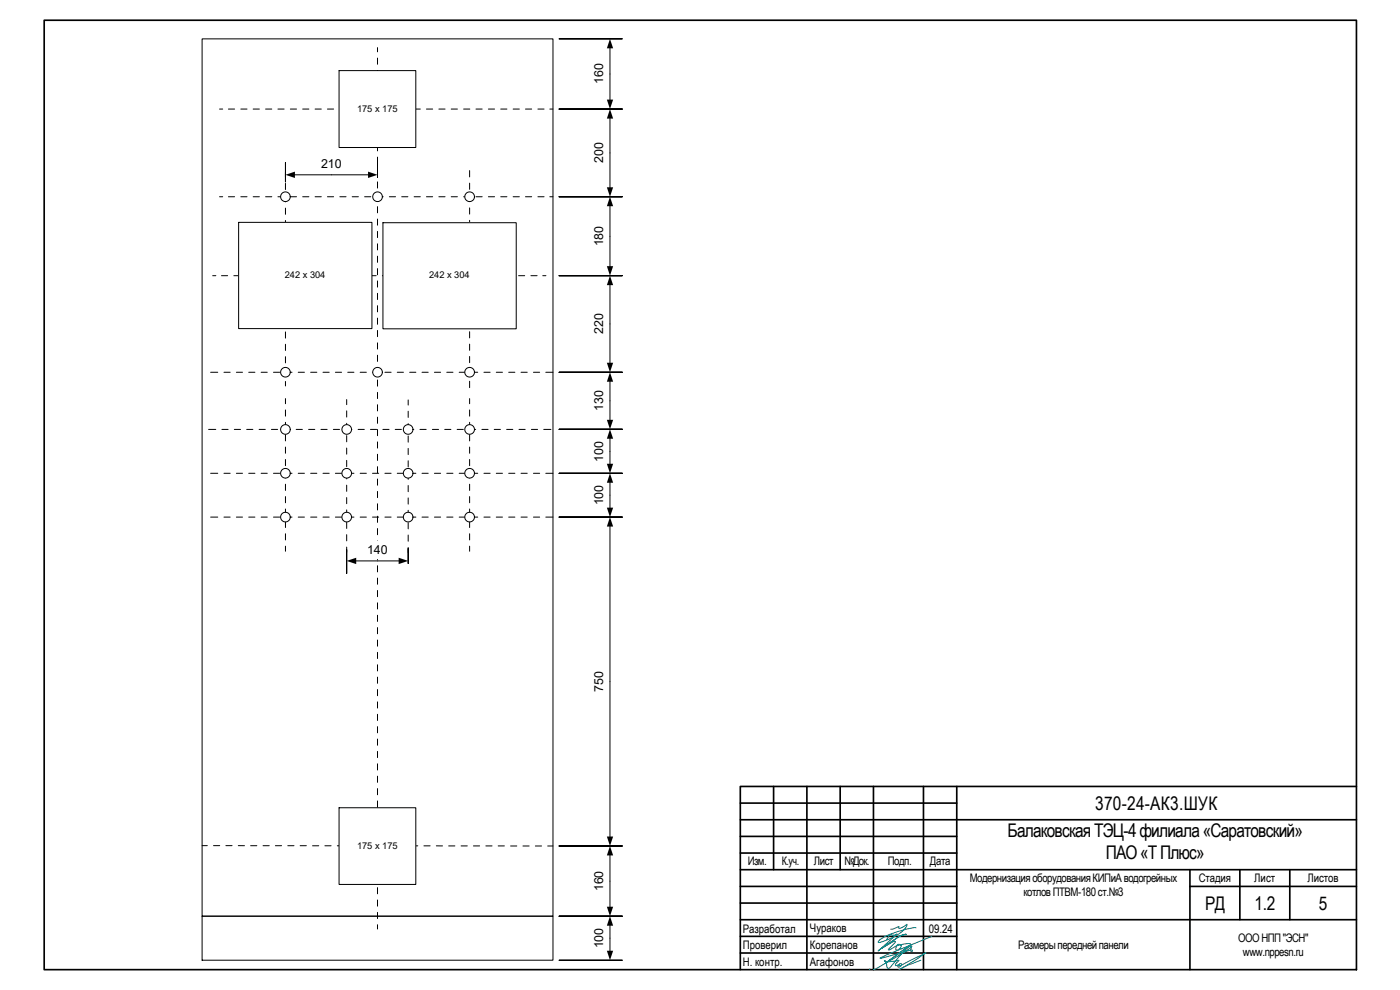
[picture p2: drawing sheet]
<svg xmlns="http://www.w3.org/2000/svg" width="420mm" height="297mm" viewBox="0 0 420 297" stroke-linecap="round" stroke-linejoin="round" font-family="sans-serif">
<g fill="none" stroke="#000" stroke-width=".5">
<path d="M13.3 6.1h393.8v284.8h-393.8zM232.2 236v24.9M242.2 236v54.9M252.1 236v24.9M262.1 236v54.9M277.1 236v54.9M287.1 236v54.9M407.1 236h-184.9v54.9M222.2 246h184.9M222.2 241h64.9M222.2 251h64.9M222.2 255.9h64.9"/>
<path d="M222.2 260.9h184.9M222.2 266h64.9M222.2 271h64.9M357.1 260.9v30M357.1 266h50M372.1 260.9v15M387.1 260.9v15M407.1 275.9h-184.9M222.2 285.9h64.9M222.2 280.9h64.9"/>
</g>
<path d="M274.9 278.4a22.7 22.7 0 0 0-11.2 3.9l-.1 .5a14.5 14.5 0 0 0 8.4-4.7l.2-.8-2.1 1.3a.29 .29 0 0 1-.4-.2 .29 .29 0 0 1 .1-.4l-2.5 .8M261.1 290.7l-.1 .3M269.8 291l4.7-2.8 3.4-2.4-5.4 2.8a3.8 3.8 0 0 1-2.6 1 .37 .37 0 0 1 .3-.5 .37 .37 0 0 1 .4 .5 .6 .6 0 0 1-.4 .6 .6 .6 0 0 1-.7-.3l.3-.4-.9 .3a.54 .54 0 0 1-.2-.6 .54 .54 0 0 1 .5-.4 .51 .51 0 0 0 .5-.7h-.1a7.5 7.5 0 0 1-4.2 .2l.1-.1a1.25 1.25 0 0 1 .6 1.5 .57 .57 0 0 0 .3 .8 .57 .57 0 0 0 .7-.2l1.5-1.8a14.9 14.9 0 0 1 4.9-4.7v.3l-3.2 2.3-8.2 4.6M276.4 288.1l-3.8 1.4-2.8 1.5M279.6 281l-15.5 6.5 .2 .1 9.1-2.6 .5 .2-.2 .3-.3-.1-.2-.3 .3-.6a.49 .49 0 0 0-.1-.5 .49 .49 0 0 0-.5-.1l-7.1 5 7.5-5.7-.6-.1-3.4 .5a.62 .62 0 0 1 1-.1 .62 .62 0 0 1-.2 1l-1 .6-.3-.4 .3-1-2.1 1.3h-.4l2.1-2.2v-.3l-.2-.1-3.9 2.1 5.4-3.6 1.9-.6-1.9 .6-6.5 4.4 5.7-5.1-1.1 .4-.9-.3-1.1 1.6" fill="none" stroke="#008080" stroke-width=".3"/>
<g fill="none" stroke="#000" stroke-width=".3">
<path d="M113.3 14.3v1.3M113.3 17.4v1.9M113.3 21.1v1.9M113.3 24.8v1.9M113.3 28.6v1.8M113.3 32.3v1.8M113.3 36v1.8M113.3 39.7v1.9M65.9 59h.9M68.5 59h1.9M72.3 59h1.8M76 59h1.8"/>
<path d="M79.7 59h1.9M83.4 59h1.9M85.7 51.8v1.3M85.7 55v1.9M85.7 58.7v1.9M87.1 59h1.9M90.8 59h1.9M94.6 59h1.8M98.3 59h1.8M102 59h1.9M105.7 59h1.9M109.4 59h1.9"/>
<path d="M113.1 59h1.9M113.3 43.4v1.9M113.3 47.1v1.9M113.3 50.9v1.8M113.3 54.6v1.8M113.3 58.3v1.8M116.8 59h1.9M120.6 59h1.8M124.3 59h1.8M128 59h1.8M131.7 59h1.9M135.4 59h1.9"/>
<path d="M139.1 59h1.9M140.9 51.2v1.9M140.9 54.9v1.9M140.9 58.7v1.8M142.8 59h1.9M146.6 59h1.8M150.3 59h1.8M154 59h1.9M157.7 59h1.9M161.4 59h1.9M165 59h1M85.7 62.4v1.9"/>
<path d="M85.7 66.1v1.9M85.7 69.9v1.8M85.7 73.6v1.8M85.7 77.3v1.9M113.3 62v1.9M113.3 65.7v1.9M113.3 69.4v1.9M113.3 73.2v1.8M113.3 76.9v1.8M140.9 62.4v1.8M140.9 66.1v1.8M140.9 69.8v1.9"/>
<path d="M140.9 73.5v1.9M140.9 77.2v1.9M63.8 82.7h1M66.5 82.7h1.8M70.2 82.7h1.8M73.9 82.7h1.8M77.6 82.7h1.9M81.3 82.7h1.9M85 82.7h1.9M85.7 81v1.9M85.7 84.7v1.9M85.7 88.4v1.9"/>
<path d="M85.7 92.2v1.8M85.7 95.9v1.8M85.7 99.6v1.9M88.8 82.7h1.8M92.5 82.7h1.8M96.2 82.7h1.8M99.9 82.7h1.9M103.6 82.7h1.9M107.3 82.7h1.9M111.1 82.7h1.8M113.3 80.6v1.8M113.3 84.3v1.8"/>
<path d="M113.3 88v1.9M113.3 91.7v1.9M113.3 95.4v1.9M113.3 99.1v1.9M114.8 82.7h1.8M118.5 82.7h1.8M122.2 82.7h1.8M125.9 82.7h1.9M129.6 82.7h1.9M133.3 82.7h1.9M137 82.7h1.9M140.8 82.7h1.8"/>
<path d="M140.9 81v1.8M140.9 84.7v1.8M140.9 88.4v1.8M140.9 92.1v1.9M140.9 95.8v1.9M140.9 99.5v1.9M144.5 82.7h1.8M148.2 82.7h1.8M151.9 82.7h1.9M155.6 82.7h1.9M159.3 82.7h1.9M162.9 82.7h.9"/>
<path d="M63.2 111.7h2.2M67.2 111.7h1.9M70.9 111.7h1.9M74.6 111.7h1.9M78.4 111.7h1.8M82.1 111.7h1.8M85.7 103.3v1.9M85.7 107v1.9M85.7 110.7v1.9M85.7 114.4v1.4M85.8 111.7h1.8M89.5 111.7h1.9"/>
<path d="M93.2 111.7h1.9M96.9 111.7h1.9M100.7 111.7h1.8M104.4 111.7h1.8M108.1 111.7h1.8M111.8 111.7h1.9M113.3 102.9v1.8M113.3 106.6v1.8M113.3 110.3v1.9M113.3 114v1.9M113.3 117.7v1.9M115.5 111.7h1.9"/>
<path d="M119.2 111.7h1.9M122.9 111.7h1.9M126.7 111.7h1.8M130.4 111.7h1.8M134.1 111.7h1.8M137.8 111.7h1.9M140.9 103.3v1.8M140.9 107v1.8M140.9 110.7v1.8M140.9 114.4v1.9M141.5 111.7h1.9M145.2 111.7h1.9"/>
<path d="M148.9 111.7h1.9M152.7 111.7h1.8M156.4 111.7h1.8M160.1 111.7h1.9M163.8 111.7h2.2M113.3 121.4v1.9M113.3 125.2v1.8M113.3 128.9v1.8M113.3 132.6v1.9M113.3 136.3v1.9M113.3 140v1.9M113.3 143.7v1.9"/>
<path d="M113.3 147.4v1.9M113.3 151.2v1.8M113.3 154.9v1.8M113.3 158.6v1.8M113.3 162.3v1.9M113.3 166v1.9M113.3 169.7v1.9M113.3 173.4v1.9M113.3 177.2v1.8M113.3 180.9v1.8M113.3 184.6v1.9M113.3 188.3v1.9"/>
<path d="M113.3 192v1.9M113.3 195.7v1.9M113.3 199.5v1.8M113.3 203.2v1.8M113.3 206.9v1.8M113.3 210.6v1.8M113.3 214.3v1.9M113.3 218v1.9M113.3 221.7v1.9M113.3 225.4v1.9M113.3 229.2v1.8M113.3 232.9v1.8"/>
<path d="M113.3 236.6v1.9M113.3 240.3v1.9M113.3 244v1.9M113.3 247.7v1.9M113.3 251.5v1.8M113.3 255.2v1.8M113.3 258.9v1.9M113.3 262.6v1.9M113.3 266.3v1.9M113.3 270v1.9M113.3 273.7v1.9M113.3 277.5v1.2"/>
</g>
<circle cx="113.3" cy="59" r="1.45" fill="#fff"/>
<circle cx="113.3" cy="59" r="1.45" fill="none" stroke="#000" stroke-width=".3"/>
<circle cx="140.9" cy="59" r="1.45" fill="#fff"/>
<circle cx="140.9" cy="59" r="1.45" fill="none" stroke="#000" stroke-width=".3"/>
<circle cx="85.7" cy="59" r="1.45" fill="#fff"/>
<g fill="none" stroke="#000" stroke-width=".3">
<path d="M60.7 253.7h1.5M64.1 253.7h1.8M67.8 253.7h1.8M71.5 253.7h1.9M75.2 253.7h1.9M78.9 253.7h1.9M82.6 253.7h1.9M86.4 253.7h1.8M90.1 253.7h1.8M93.8 253.8h1.9M97.5 253.8h1.9M101.2 253.8h1.9"/>
<path d="M104.9 253.8h1.9M108.7 253.8h1.8M112.4 253.8h1.8M116.1 253.8h1.9M119.8 253.8h1.9M123.5 253.8h1.9M127.2 253.8h1.9M130.9 253.8h1.9M134.7 253.8h1.8M138.4 253.8h1.8M142.1 253.8h1.8M145.8 253.8h1.9"/>
<path d="M149.5 253.8h1.9M153.2 253.8h1.9M156.9 253.8h1.9M160.7 253.8h1.8M164.4 253.8h1.6"/>
<circle cx="85.7" cy="59" r="1.45"/>
</g>
<path d="M101.8 242.4h23v23h-23z" fill="#fff"/>
<g fill="none" stroke="#000" stroke-width=".3">
<path d="M65.9 32.7h.9M68.5 32.7h1.9M72.3 32.7h1.8M76 32.7h1.8M79.7 32.7h1.9M83.4 32.7h1.9M87.1 32.7h1.9M90.8 32.7h1.9M94.6 32.7h1.8M98.3 32.7h1.8M102 32.7h1.9M105.7 32.7h1.9"/>
<path d="M109.4 32.7h1.9M113.1 32.7h1.9M116.8 32.7h1.9M120.6 32.7h1.8M124.3 32.7h1.8M128 32.7h1.8M131.7 32.7h1.9M135.4 32.7h1.9M139.1 32.7h1.9M142.8 32.7h1.9M146.6 32.7h1.8M150.3 32.7h1.8"/>
<path d="M154 32.7h1.9M157.7 32.7h1.9M161.4 32.7h1.9M165 32.7h1M101.8 242.4h23v23h-23z"/>
</g>
<path d="M101.8 21.2h23v23.1h-23z" fill="#fff"/>
<path d="M60.7 11.7h105.3v263.2h-105.3zM101.8 21.2h23v23.1h-23zM183.1 157.8v93.5M186.7 155.2h-18.9h18.9M186.7 253.8h-18.9h18.9M60.7 274.9h105.3v13.2h-105.3z" fill="none" stroke="#000" stroke-width=".3"/>
<path d="M183.1 155.2l.9 2.8h-1.9zM182.1 251h1.9l-.9 2.8z" fill="#000"/>
<path d="M176.9 201h5.4v7.1h-5.4z" fill="#fff"/>
<path d="M183.1 14.3v15.8M186.7 11.7h-18.9h18.9M186.7 32.7h-18.9h18.9" fill="none" stroke="#000" stroke-width=".3"/>
<path d="M183.1 11.7l.9 2.8h-1.9zM182.1 29.9h1.9l-.9 2.8z" fill="#000"/>
<path d="M176.9 18.6h5.4v7.2h-5.4z" fill="#fff"/>
<path d="M183.1 144.6v8M186.7 155.2h-18.9h18.9M186.7 142h-18.9h18.9" fill="none" stroke="#000" stroke-width=".3"/>
<path d="M183.1 142l.9 2.8h-1.9zM182.1 152.3h1.9l-.9 2.9z" fill="#000"/>
<path d="M176.9 145h5.4v7.1h-5.4z" fill="#fff"/>
<path d="M183.1 277.5v8M186.7 274.9h-18.9h18.9M186.7 288.1h-18.9h18.9" fill="none" stroke="#000" stroke-width=".3"/>
<path d="M183.1 274.9l.9 2.8h-1.9zM182.1 285.3h1.9l-.9 2.8z" fill="#000"/>
<path d="M176.9 277.9h5.4v7.1h-5.4z" fill="#fff"/>
<path d="M183.1 35.3v21.2M186.7 32.7h-18.9h18.9M186.7 59h-18.9h18.9" fill="none" stroke="#000" stroke-width=".3"/>
<path d="M183.1 32.7l.9 2.9h-1.9zM182.1 56.2h1.9l-.9 2.8z" fill="#000"/>
<path d="M176.9 42.3h5.4v7.1h-5.4z" fill="#fff"/>
<path d="M186.7 59h-18.9h18.9M183.1 61.7v18.5M186.7 82.7h-18.9h18.9" fill="none" stroke="#000" stroke-width=".3"/>
<path d="M183.1 59l.9 2.9h-1.9zM182.1 79.9h1.9l-.9 2.8z" fill="#000"/>
<path d="M176.9 67.3h5.4v7.2h-5.4z" fill="#fff"/>
<path d="M183.1 114.3v11.9M186.7 111.7h-18.9h18.9M186.7 128.8h-18.9h18.9" fill="none" stroke="#000" stroke-width=".3"/>
<path d="M183.1 111.7l.9 2.8h-1.9zM182.1 126h1.9l-.9 2.8z" fill="#000"/>
<path d="M176.9 116.7h5.4v7.1h-5.4z" fill="#fff"/>
<path d="M183.1 131.4v8M186.7 128.8h-18.9h18.9M186.7 142h-18.9h18.9" fill="none" stroke="#000" stroke-width=".3"/>
<path d="M183.1 128.8l.9 2.8h-1.9zM182.1 139.1h1.9l-.9 2.9z" fill="#000"/>
<path d="M176.9 131.9h5.4v7h-5.4z" fill="#fff"/>
<path d="M183.1 256.5v15.8M186.7 253.8h-18.9h18.9M186.7 274.9h-18.9h18.9" fill="none" stroke="#000" stroke-width=".3"/>
<path d="M183.1 253.8l.9 2.9h-1.9zM182.1 272.1h1.9l-.9 2.8z" fill="#000"/>
<path d="M176.9 260.8h5.4v7.1h-5.4z" fill="#fff"/>
<path d="M85.7 48.8v5.8v-5.8M88.2 52.5h22.5M113.3 48.8v4.4v-4.4" fill="none" stroke="#000" stroke-width=".3"/>
<path d="M85.7 52.5l2.8-1v1.9zM110.5 51.5l2.8 1-2.8 .9z" fill="#000"/>
<path d="M95.9 46.3h7.1v5.4h-7.1z" fill="#fff"/>
<circle cx="113.3" cy="111.7" r="1.45" fill="#fff"/>
<circle cx="113.3" cy="111.7" r="1.45" fill="none" stroke="#000" stroke-width=".3"/>
<circle cx="140.9" cy="111.7" r="1.45" fill="#fff"/>
<circle cx="140.9" cy="111.7" r="1.45" fill="none" stroke="#000" stroke-width=".3"/>
<circle cx="85.7" cy="111.7" r="1.45" fill="#fff"/>
<circle cx="85.7" cy="111.7" r="1.45" fill="none" stroke="#000" stroke-width=".3"/>
<path d="M71.6 66.7h40v31.9h-40z" fill="#fff"/>
<path d="M71.6 66.7h40v31.9h-40z" fill="none" stroke="#000" stroke-width=".3"/>
<path d="M114.9 66.8h40v31.9h-40z" fill="#fff"/>
<g fill="none" stroke="#000" stroke-width=".3">
<path d="M114.9 66.8h40v31.9h-40zM85.7 119.6v1.5M104 119.9v1.5M122.5 120v1.5M140.9 119.6v1.5M62.6 128.8h2.2M66.6 128.8h1.9M70.3 128.8h1.9M74 128.8h1.9M77.8 128.8h1.8M81.5 128.8h1.8M85.2 128.8h1.8"/>
<path d="M85.7 123v1.9M85.7 126.7v1.9M85.7 130.4v1.9M85.7 134.1v1.9M85.7 137.9v1.8M88.9 128.8h1.9M92.6 128.8h1.9M96.3 128.8h1.9M100 128.8h1.9M103.7 128.8h1.9M104 123.3v1.8M104 127v1.8"/>
<path d="M104 130.7v1.9M104 134.4v1.9M104 138.1v1.9M107.5 128.8h1.8M111.2 128.8h1.8M114.9 128.8h1.9M118.6 128.8h1.9M122.3 128.8h1.9M122.5 123.4v1.8M122.5 127.1v1.9M122.5 130.8v1.9M122.5 134.5v1.9"/>
<path d="M122.5 138.2v1.9M126 128.8h1.9M129.8 128.8h1.8M133.5 128.8h1.8M137.2 128.8h1.9M140.9 128.8h1.9M140.9 123v1.9M140.9 126.7v1.9M140.9 130.4v1.9M140.9 134.1v1.9M140.9 137.9v1.8M144.6 128.8h1.9"/>
<path d="M148.3 128.8h1.9M152.1 128.8h1.8M155.8 128.8h1.8M159.5 128.8h1.8M163.2 128.8h2.1M63.2 155.2h2.2M63.2 142h2.2M67.2 155.2h1.9M67.2 142h1.9M70.9 155.2h1.9M70.9 142h1.9M74.6 155.2h1.9"/>
<path d="M74.6 142h1.9M78.4 155.2h1.8M78.4 142h1.8M82.1 155.2h1.8M82.1 142h1.8M85.7 141.6v1.8M85.7 145.3v1.9M85.7 149v1.9M85.7 152.7v1.9M85.7 156.4v1.9M85.8 155.2h1.8M85.8 142h1.8"/>
<path d="M89.5 155.2h1.9M89.5 142h1.9M93.2 155.2h1.9M93.2 142h1.9M96.9 155.2h1.9M96.9 142h1.9M100.7 155.2h1.8M100.7 142h1.8M104 141.9v1.8M104 145.6v1.8M104 149.3v1.8M104 153v1.9"/>
<path d="M104 156.7v1.9M104.4 155.2h1.8M104.4 142h1.8M108.1 155.2h1.8M108.1 142h1.8M111.8 155.2h1.9M111.8 142h1.9M115.5 155.2h1.9M115.5 142h1.9M119.2 155.2h1.9M119.2 142h1.9M122.5 142v1.8"/>
<path d="M122.5 145.7v1.8M122.5 149.4v1.9M122.5 153.1v1.9M122.5 156.8v1.9M122.9 155.2h1.9M122.9 142h1.9M126.7 155.2h1.8M126.7 142h1.8M130.4 155.2h1.8M130.4 142h1.8M134.1 155.2h1.8M134.1 142h1.8"/>
<path d="M137.8 155.2h1.9M137.8 142h1.9M140.9 141.6v1.8M140.9 145.3v1.9M140.9 149v1.9M140.9 152.7v1.9M140.9 156.4v1.9M141.5 155.2h1.9M141.5 142h1.9M145.2 155.2h1.9M145.2 142h1.9M148.9 155.2h1.9"/>
<path d="M148.9 142h1.9M152.7 155.2h1.8M152.7 142h1.8M156.4 155.2h1.8M156.4 142h1.8M160.1 155.2h1.9M160.1 142h1.9M163.8 155.2h2.2M163.8 142h2.2M85.7 160.1v1.9M85.7 163.9v1.5M104 160.4v1.9"/>
<path d="M104 164.1v1.6M122.5 160.5v1.9M122.5 164.3v1.5M140.9 160.1v1.9M140.9 163.9v1.5"/>
</g>
<circle cx="140.9" cy="128.8" r="1.45" fill="#fff"/>
<circle cx="140.9" cy="128.9" r="1.45" fill="none" stroke="#000" stroke-width=".3"/>
<circle cx="122.5" cy="128.9" r="1.45" fill="#fff"/>
<circle cx="122.5" cy="128.9" r="1.45" fill="none" stroke="#000" stroke-width=".3"/>
<circle cx="104.1" cy="128.9" r="1.45" fill="#fff"/>
<circle cx="104.1" cy="128.9" r="1.45" fill="none" stroke="#000" stroke-width=".3"/>
<circle cx="85.7" cy="128.9" r="1.45" fill="#fff"/>
<circle cx="85.7" cy="128.9" r="1.45" fill="none" stroke="#000" stroke-width=".3"/>
<circle cx="140.9" cy="142" r="1.45" fill="#fff"/>
<circle cx="140.9" cy="142" r="1.45" fill="none" stroke="#000" stroke-width=".3"/>
<circle cx="122.5" cy="142" r="1.45" fill="#fff"/>
<circle cx="122.5" cy="142" r="1.45" fill="none" stroke="#000" stroke-width=".3"/>
<circle cx="104.1" cy="142" r="1.45" fill="#fff"/>
<circle cx="104.1" cy="142" r="1.45" fill="none" stroke="#000" stroke-width=".3"/>
<circle cx="85.7" cy="142" r="1.45" fill="#fff"/>
<circle cx="85.7" cy="142" r="1.45" fill="none" stroke="#000" stroke-width=".3"/>
<circle cx="140.9" cy="155.1" r="1.45" fill="#fff"/>
<circle cx="140.9" cy="155.1" r="1.45" fill="none" stroke="#000" stroke-width=".3"/>
<circle cx="122.5" cy="155.1" r="1.45" fill="#fff"/>
<circle cx="122.5" cy="155.1" r="1.45" fill="none" stroke="#000" stroke-width=".3"/>
<circle cx="104.1" cy="155.1" r="1.45" fill="#fff"/>
<circle cx="104.1" cy="155.1" r="1.45" fill="none" stroke="#000" stroke-width=".3"/>
<circle cx="85.7" cy="155.1" r="1.45" fill="#fff"/>
<g fill="none" stroke="#000" stroke-width=".3">
<path d="M104 172v-7.1v7.1M106.7 168.3h13.2M122.5 164.6v4.5v-4.5"/>
<circle cx="85.7" cy="155.1" r="1.45"/>
</g>
<path d="M104 168.3l2.9-1v1.9zM119.6 167.3l2.9 1-2.9 .9z" fill="#000"/>
<path d="M109.7 162.2h7.2v5.4h-7.2z" fill="#fff"/>
<path d="M183.1 85.3v23.8M186.7 82.7h-18.9h18.9M186.7 111.7h-18.9h18.9" fill="none" stroke="#000" stroke-width=".3"/>
<path d="M183.1 82.7l.9 2.9h-1.9zM182.1 108.8h1.9l-.9 2.9z" fill="#000"/>
<path d="M176.9 93.6h5.4v7.2h-5.4z" fill="#fff"/>
<g font-size="5.7">
<text x="328.7" y="243">370-24-АК3.ШУК</text>
<text x="302.4" y="251.2">БалаковскаяТЭЦ-4филиала«Саратовский»</text>
<text x="331.9" y="257.8">ПАО«ТПлюс»</text>
<text x="361.7" y="272.9">РД</text>
<text x="376.5" y="272.9">1.2</text>
<text x="395.8" y="272.9">5</text>
</g>
<g font-size="3.7">
<text x="181" y="25.3" transform="rotate(-90 181 25.3)">160</text>
<text x="96.4" y="50.4">210</text>
<text x="181" y="48.9" transform="rotate(-90 181 48.9)">200</text>
<text x="181" y="74" transform="rotate(-90 181 74)">180</text>
<text x="181" y="100.2" transform="rotate(-90 181 100.2)">220</text>
<text x="181" y="123.3" transform="rotate(-90 181 123.3)">130</text>
<text x="181" y="138.5" transform="rotate(-90 181 138.5)">100</text>
<text x="181" y="151.6" transform="rotate(-90 181 151.6)">100</text>
<text x="110.2" y="166.2">140</text>
<text x="181" y="207.6" transform="rotate(-90 181 207.6)">750</text>
<text x="181" y="267.4" transform="rotate(-90 181 267.4)">160</text>
<text x="181" y="284.6" transform="rotate(-90 181 284.6)">100</text>
</g>
<g font-size="3.5">
<text x="224.4" y="259.7">Изм.</text>
<text x="234.7" y="259.7">К.уч.</text>
<text x="244.3" y="259.7">Лист</text>
<text x="253.4" y="259.7">№Док.</text>
<text x="266.4" y="259.7">Подп.</text>
<text x="279" y="259.7">Дата</text>
<text x="291.1" y="264.7">МодернизацияоборудованияКИПиАводогрейных</text>
<text x="307.2" y="268.8">котловПТВМ-180ст.№3</text>
<text x="359.8" y="264.7">Стадия</text>
<text x="376.4" y="264.7">Лист</text>
<text x="392.4" y="264.7">Листов</text>
<text x="222.9" y="279.9">Разработал</text>
<text x="243.1" y="279.7">Чураков</text>
<text x="278.8" y="279.9">09.24</text>
<text x="222.9" y="284.8">Проверил</text>
<text x="243.1" y="284.8">Корепанов</text>
<text x="305.6" y="284.7">Размерыпереднейпанели</text>
<text x="371.6" y="282.6">ОООНПП&quot;ЭСН&quot;</text>
<text x="373" y="286.7">www.nppesn.ru</text>
<text x="222.9" y="289.8">Н. контр.</text>
<text x="243.1" y="289.9">Агафонов</text>
</g>
<g font-size="2.8">
<text x="107.2" y="33.5">175 х 175</text>
<text x="85.5" y="83.5">242 х 304</text>
<text x="128.8" y="83.5">242 х 304</text>
<text x="107.2" y="254.7">175 х 175</text>
</g>
</svg>
